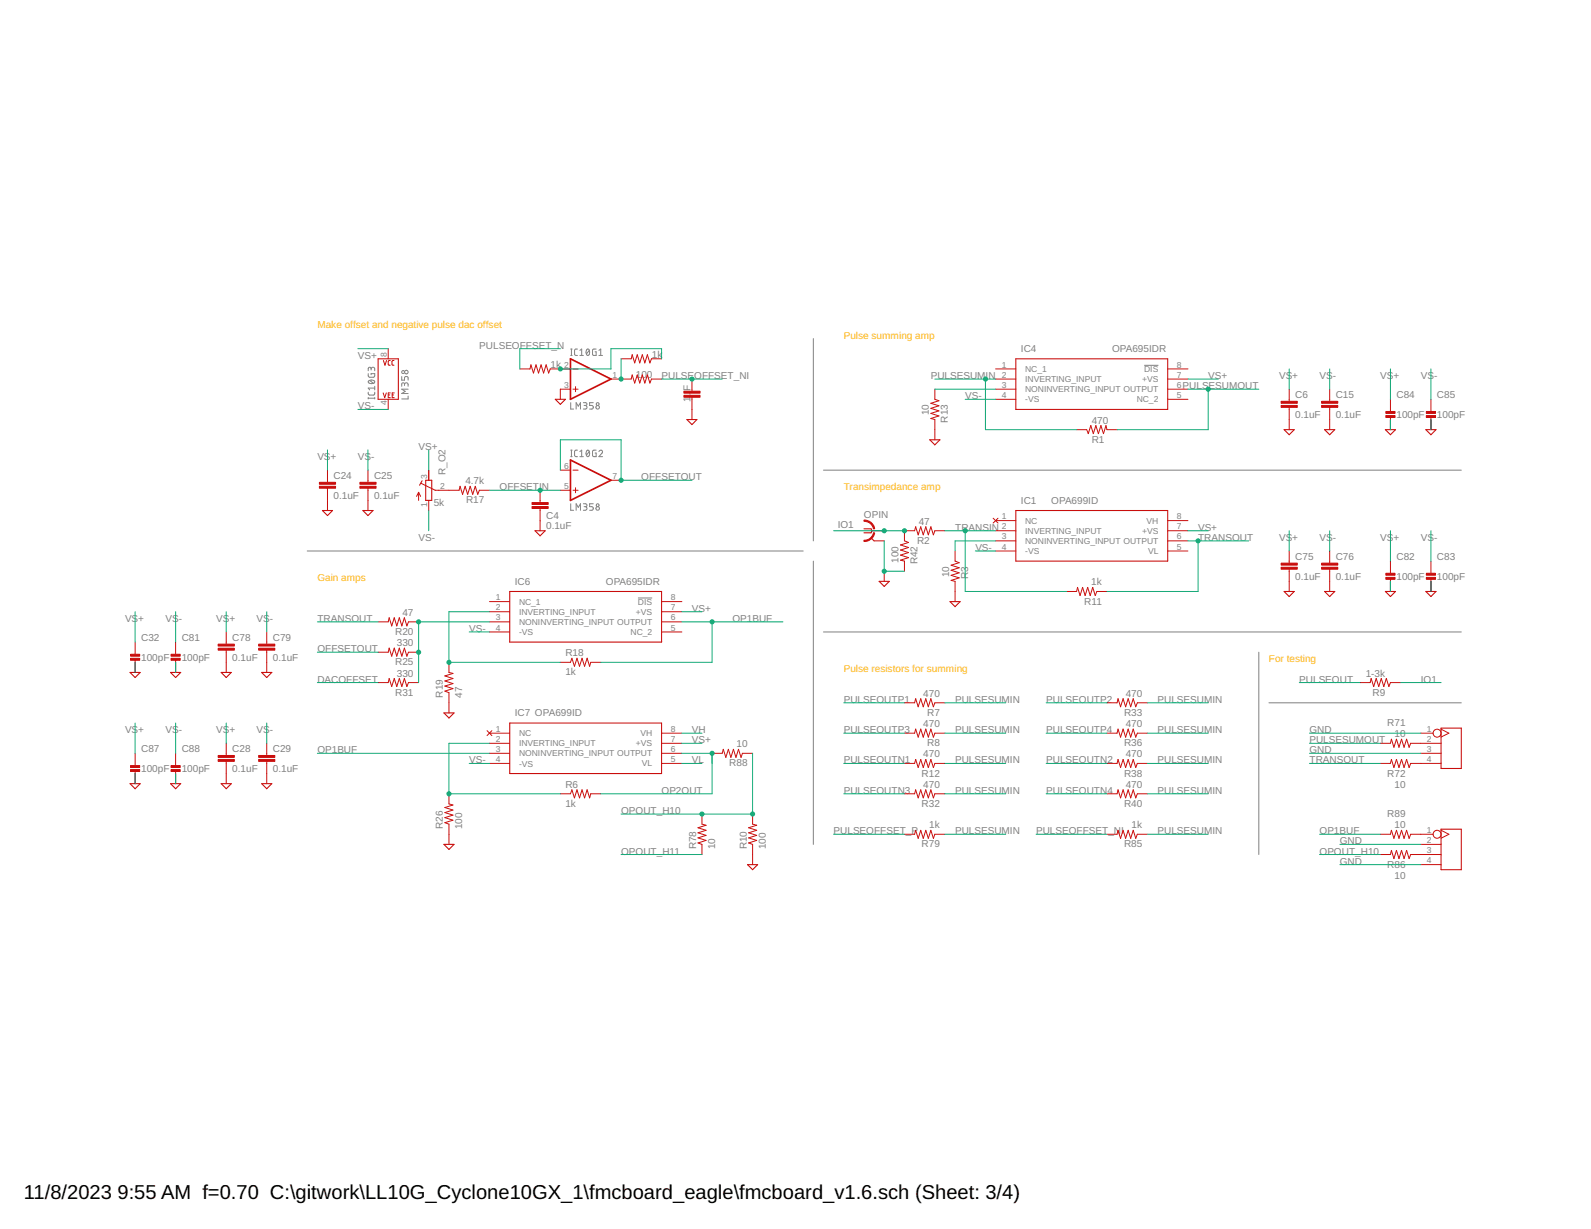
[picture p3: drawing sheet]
<svg xmlns="http://www.w3.org/2000/svg" width="279mm" height="216mm" viewBox="0 0 279 216" stroke-linecap="round" stroke-linejoin="round" font-family="sans-serif">
<g fill="none" stroke="#808080" stroke-width=".18">
<path d="M142.8 59.5v35.5M64.7 68.9v.4l.2 .1 .8-.1 .1-.4M64.7 65.6l.1 .6h.9l.1-.6h-.6v.2M64.7 70h1.1M64.7 69.8v.3M64.7 66.9a.62 .62 0 0 1 1.1 .3 .63 .63 0 0 1-1.1-.2zM64.9 66.8l.7 .5M65.2 64.8l.2-.3 .3 .1 .1 .5M65.2 65v-.4l-.3-.1-.2 .2v.4M65.8 67.9v.6M65.8 69.8v.3M65.8 68.2h-1.1l.2 .3"/>
<path d="M70.5 66.1v.7h.5v-.4a.32 .32 0 0 1 .4-.3 .32 .32 0 0 1 .3 .3v.4M71 67.5l.2-.2 .2-.1 .2 .2 .1 .5M71 67.7v-.3l-.3-.2-.1 .2-.1 .5M71.7 69.6v.5h-1.2M71.7 68.4h-1.2l.7 .3-.7 .4h1.2M100.2 62.4h.3M100.2 61.3h.3M100.2 70.7v1.2h.5M100.2 79.1h.3M100.4 61.3v1.1M100.4 79.1v1.1M101.2 71.9v-1.2l.4 .7 .3-.7v1.2"/>
<path d="M101.4 61.3h-.4l-.1 .3v.7l.5 .1M101.4 79.1h-.4l-.1 .2v.8l.2 .1h.3M101.8 62.4h.6M101.8 61.6l.4-.3v1.1M101.8 79.3l.4-.2v1.1M102.4 70.7l.5 .1 .2 .1-.2 .3h-.3M102.8 71.2l.3 .3-.1 .3-.6 .1M103.1 61.4l.1-.1a.65 .65 0 0 1 0 1.1 .7 .7 0 0 1-.1-1zM103.1 79.2l.1-.1a.67 .67 0 0 1 0 1.1 .7 .7 0 0 1-.1-1zM103.5 61.6l-.5 .6M103.5 79.3l-.5 .7M104.2 70.7h-.7v.5h.4a.32 .32 0 0 1 .3 .3 .32 .32 0 0 1-.3 .4h-.4"/>
<path d="M104.7 61.3l-.6 .1v1h.6v-.6h-.2M104.7 79.1l-.6 .1v.8l.1 .2h.5v-.6h-.2M105.2 79.3a.32 .32 0 0 1 .4-.2 .32 .32 0 0 1 .1 .5l-.5 .6h.6M105.2 62.4h.6M105.2 61.6l.3-.3v1.1M200.9 64.2h2.5M54 96.8h87.1M100.2 88.5v1.1h.5M100.2 80.2h.3M101.2 89.6v-1.1l.4 .6 .3-.6v1.1M101.8 80.2h.6M102.4 88.5h.5l.2 .2-.2 .3h-.3"/>
<path d="M102.8 89l.2 .1v.4l-.6 .1M104.2 88.5h-.7v.5h.4a.32 .32 0 0 1 .3 .3 .32 .32 0 0 1-.3 .3h-.4M142.8 98.6v49.7M144.6 82.6h112M112 105.1h2.5M144.6 111h112M221.1 114.6v35.5M222.8 123.5h33.8"/>
<circle cx="70.8" cy="65.4" r=".26"/>
<circle cx="71.4" cy="65.4" r=".31"/>
<circle cx="104.9" cy="71" r=".25"/>
<circle cx="104.9" cy="71.6" r=".31"/>
<circle cx="104.9" cy="89.3" r=".32"/>
<circle cx="104.9" cy="88.7" r=".25"/>
</g>
<g fill="none" stroke="#c90d0c" stroke-width=".19">
<path d="M66.4 63h3.6v7.1h-3.6zM97.5 70.1h1.8l-.9 .9zM120.6 73.7h1.8l-.9 .9zM163.3 77.3h1.8l-.9 .8zM178.4 63h26.7v8.9h-26.7zM225.5 75.5h1.8l-.9 .9zM232.6 75.5h1.8l-.9 .9zM243.3 75.5h1.8l-.9 .9zM250.4 75.5h1.8l-.9 .9zM56.6 89.7h1.8l-.9 .9zM63.7 89.7h1.8l-.9 .9zM74.1 84.5l-.4 .7"/>
<path d="M74.8 84.4h1v3.5h-1zM94 93.2h1.7l-.9 .9zM151.7 92.9h1.3l.1 .3-.1 .4h-1.3M153 94.5l.5 .5M178.4 89.7h26.7v8.9h-26.7zM22.8 118.1h1.8l-.9 .9zM30 118.1h1.7l-.9 .9zM38.8 118.1h1.8l-.9 .9zM46 118.1h1.7l-.9 .9zM89.5 103.9h26.7v8.9h-26.7zM154.4 102.1h1.8l-.9 .9zM166.8 105.7h1.8l-.9 .9z"/>
<path d="M225.5 103.9h1.8l-.9 .9zM232.6 103.9h1.8l-.9 .9zM243.3 103.9h1.8l-.9 .9zM250.4 103.9h1.8l-.9 .9zM22.8 137.7h1.8l-.9 .9zM30 137.7h1.7l-.9 .9zM38.8 137.7h1.8l-.9 .9zM46 137.7h1.7l-.9 .9zM78 125.2h1.7l-.9 .9zM89.5 127h26.7v8.9h-26.7zM253.1 127.9h3.5v7.1h-3.5zM78 148.3h1.7l-.9 .9z"/>
<path d="M131.3 151.9h1.8l-.9 .9zM253.1 145.7h3.5v7.1h-3.5z"/>
</g>
<g fill="none" stroke="#c90d0c" stroke-width=".18">
<path d="M67.3 69l.3 .8 .2-.8M67.3 63.3l.3 .9 .3-.9M68.2 61.3v1.7M68.2 70.1v1.8M68.2 69.4h.3M68.5 63.3l-.2 .1-.1 .1v.6l.3 .1M68.5 69h-.3v.8h.3M68.9 69.4h.2M69.2 63.3l-.3 .1-.1 .1 .1 .6 .3 .1M69.2 69h-.3v.8h.3M91.3 64.8h1.8l.1-.7 .5 1.4 .4-1.4 .5 1.4 .4-1.4 .5 1.4 .4-1.4 .5 1.4 .2-.7h3.6M100.2 68.4h-1.8v1.7"/>
<path d="M100.6 64.8h.9M100.6 68.4h.9M101.1 67.9v.9M107.3 66.6h3.5l.2-.7 .5 1.4 .4-1.4 .5 1.4 .4-1.4 .4 1.4 .5-1.4 .4 1.4 .3-.7h1.8M109.1 63h1.7l.2-.7 .5 1.5 .4-1.5 .5 1.5 .4-1.5 .4 1.5 .5-1.5 .4 1.5 .3-.8h1.8M121.5 66.6v2.1M121.5 69.8v3.9M164.2 68.4v1.7l.7 .3-1.4 .4 1.4 .5-1.4 .4 1.4 .5-1.4 .4 1.4 .5-1.4 .4 .7 .2v3.6M174.8 64.8h3.6M174.8 66.6h3.6M174.8 68.4h3.6M174.8 70.1h3.6"/>
<path d="M189.1 75.5h1.7l.3 .7 .5-1.4 .4 1.4 .4-1.4 .5 1.4 .4-1.4 .5 1.4 .4-1.4 .2 .7h1.8M205.1 64.8h3.5M205.1 66.6h3.5M205.1 68.4h3.5M205.1 70.1h3.5M226.4 68.4v2.1M226.4 71.6v3.9M233.5 68.4v2.1M233.5 71.6v3.9M244.2 70.1v2.2M244.2 73.2v2.3M251.3 70.1v2.2"/>
<path d="M251.3 73.2v2.3M57.5 82.6v2.1M57.5 85.8v3.9M64.6 82.6v2.1M64.6 85.8v3.9M73.5 86.5v1.4M73.5 86.5l-.3 .7M73.5 86.5l.4 .7M74 84.9l2.4 1.2h4.2l.2-.7 .4 1.4 .5-1.4 .4 1.4 .5-1.4 .4 1.4 .5-1.4 .4 1.4 .3-.7h1.8M75.3 82.6v1.8M75.3 87.9v1.8M94.8 86.1v2.2"/>
<path d="M94.8 89.3v3.9M98.4 86.1h1.8M98.4 82.6h1.8M100.6 86.1h.9M100.6 82.6h.9M101.1 85.7v.9M107.3 84.4h1.8M153.1 93.2h2.2M153.5 95h1.8M165.9 93.2h-1.7l-.3 .8-.4-1.5-.5 1.5-.4-1.5-.5 1.5-.4-1.5-.5 1.5-.4-1.5-.2 .7h-1.8v1.8l.8 .3-1.5 .4 1.5 .5-1.5 .4 1.5 .5-1.5 .4 1.5 .5-1.5 .4 .7 .2v1.8M167.7 96.8v1.8l.7 .2-1.4 .5 1.4 .4-1.4 .5 1.4 .4-1.4 .5 1.4 .4-1.4 .5 .7 .1v3.6M174.4 91l.9 .9"/>
<path d="M174.8 93.2h3.6M174.8 95h3.6M174.8 91.5h3.6M174.8 96.8h3.6M175.3 91l-.9 .9M205.1 93.2h3.5M205.1 95h3.5M205.1 91.5h3.5M205.1 96.8h3.5M226.4 96.8v2.1M226.4 100v3.9M233.5 96.8v2.1"/>
<path d="M233.5 100v3.9M244.2 98.6v2.1M251.3 98.6v2.1M23.7 112.8v2.1M23.7 115.8v2.3M30.8 112.8v2.1M30.8 115.8v2.3M39.7 111v2.2M39.7 114.2v3.9M46.8 111v2.2M46.8 114.2v3.9M66.4 109.2h1.8l.1-.7 .5 1.5 .4-1.5 .5 1.5 .4-1.5 .5 1.5 .4-1.5 .5 1.5 .2-.8h1.8"/>
<path d="M66.4 114.6h1.8l.1-.7 .5 1.4 .4-1.4 .5 1.4 .4-1.4 .5 1.4 .4-1.4 .5 1.4 .2-.7h1.8M66.4 119.9h1.8l.1-.7 .5 1.4 .4-1.4 .5 1.4 .4-1.4 .5 1.4 .4-1.4 .5 1.4 .2-.7h1.8M78.8 116.4v1.7l.7 .2-1.4 .4 1.4 .5-1.4 .4 1.4 .5-1.4 .4 1.4 .5-1.4 .4 .7 .3v3.5M86 109.2h3.5M86 105.7h3.5M86 107.5h3.5M86 111h3.5M98.4 116.4h1.8l.2-.8 .5 1.5 .4-1.5 .5 1.5 .4-1.5 .5 1.5 .4-1.5 .4 1.5 .2-.7h1.8M116.2 109.2h3.5M116.2 105.7h3.5M116.2 107.5h3.5M116.2 111h3.5"/>
<path d="M155.3 100.4v1.7M187.3 103.9h1.8l.1-.7 .5 1.4 .4-1.4 .5 1.4 .4-1.4 .5 1.4 .4-1.4 .4 1.4 .3-.7h1.8M238.8 119.9h1.8l.2-.7 .4 1.4 .5-1.4 .4 1.4 .5-1.4 .4 1.4 .5-1.4 .4 1.4 .3-.7h1.8M244.2 101.6v2.3M251.3 101.6v2.3M23.7 132.3v2.2M23.7 135.4v2.3M30.8 132.3v2.2M30.8 135.4v2.3M39.7 130.6v2.1M39.7 133.8v3.9M46.8 130.6v2.1"/>
<path d="M46.8 133.8v3.9M78.8 139.4v1.8l.7 .2-1.4 .5 1.4 .4-1.4 .4 1.4 .5-1.4 .4 1.4 .5-1.4 .4 .7 .3v3.5M85.5 128.4l.9 .8M86 128.8h3.5M86 130.6h3.5M86 132.3h3.5M86 134.1h3.5M86.4 128.4l-.9 .8M98.4 139.4h1.8l.2-.7 .5 1.5 .4-1.5 .5 1.5 .4-1.5 .5 1.5 .4-1.5 .4 1.5 .2-.8h1.8M116.2 128.8h3.5M116.2 130.6h3.5M116.2 132.3h3.5"/>
<path d="M116.2 134.1h3.5M125.1 132.3h1.7l.2-.7 .5 1.5 .4-1.5 .5 1.5 .4-1.5 .4 1.5 .5-1.5 .4 1.5 .3-.8h1.8M158.8 128.8h1.8l.2-.7 .4 1.4 .5-1.4 .4 1.4 .5-1.4 .4 1.4 .5-1.4 .4 1.4 .3-.7h1.7M158.8 134.1h1.8l.2-.7 .4 1.4 .5-1.4 .4 1.4 .5-1.4 .4 1.4 .5-1.4 .4 1.4 .3-.7h1.7M158.8 139.4h1.8l.2-.7 .4 1.5 .5-1.5 .4 1.5 .5-1.5 .4 1.5 .5-1.5 .4 1.5 .3-.8h1.7M158.8 123.5h1.8l.2-.8 .4 1.5 .5-1.5 .4 1.5 .5-1.5 .4 1.5 .5-1.5 .4 1.5 .3-.7h1.7M194.4 128.8h1.8l.1-.7 .5 1.4 .4-1.4 .5 1.4 .4-1.4 .5 1.4 .4-1.4 .5 1.4 .2-.7h1.8M194.4 134.1h1.8l.1-.7 .5 1.4 .4-1.4 .5 1.4 .4-1.4 .5 1.4 .4-1.4 .5 1.4 .2-.7h1.8M194.4 139.4h1.8l.1-.7 .5 1.5 .4-1.5 .5 1.5 .4-1.5 .5 1.5 .4-1.5 .5 1.5 .2-.8h1.8M194.4 123.5h1.8l.1-.8 .5 1.5 .4-1.5 .5 1.5 .4-1.5 .5 1.5 .4-1.5 .5 1.5 .2-.7h1.8M242.4 130.6h1.8l.1-.7 .5 1.4 .4-1.4 .5 1.4 .4-1.4 .5 1.4 .4-1.4 .5 1.4 .2-.7h5.4M242.4 134.1h1.8l.1-.7 .5 1.4 .4-1.4 .5 1.4 .4-1.4 .5 1.4 .4-1.4 .5 1.4 .2-.7h5.4"/>
<path d="M249.5 128.8h2.2M249.5 132.3h3.6M253.1 128.1l1.3 .7-1.3 .7M123.3 143v1.8l.7 .2-1.4 .4 1.4 .5-1.4 .4 1.4 .4-1.4 .5 1.4 .4-1.4 .5 .7 .2v1.8M132.2 143v1.8l.7 .2-1.4 .4 1.4 .5-1.4 .4 1.4 .4-1.4 .5 1.4 .4-1.4 .5 .7 .2v3.6M158.8 146.6h1.8l.2-.7 .4 1.4 .5-1.4 .4 1.4 .5-1.4 .4 1.4 .5-1.4 .4 1.4 .3-.7h1.7M194.4 146.6h1.8l.1-.7 .5 1.4 .4-1.4 .5 1.4 .4-1.4 .5 1.4 .4-1.4 .5 1.4 .2-.7h1.8M242.4 146.6h1.8l.1-.7 .5 1.4 .4-1.4 .5 1.4 .4-1.4 .5 1.4 .4-1.4 .5 1.4 .2-.7h4M242.4 150.1h1.8l.1-.7 .5 1.4 .4-1.4 .5 1.4 .4-1.4 .5 1.4 .4-1.4 .5 1.4 .2-.7h5.4M249.5 148.3h3.6M249.5 151.9h3.6M253.1 145.9l1.3 .7-1.3 .7"/>
<circle cx="252.4" cy="128.8" r=".7"/>
<circle cx="252.4" cy="146.6" r=".7"/>
</g>
<g fill="#c90d0c" stroke="#c90d0c" stroke-width=".18">
<path d="M151.7 91.4a1.83 1.83 0 0 1 1.9 1.5h-.2l-.3-.6a1.66 1.66 0 0 0-1.4-.7z" fill-rule="evenodd"/>
<path d="M151.7 94.9a1.62 1.62 0 0 0 1.7-1.3h.2a1.83 1.83 0 0 1-1.9 1.5z" fill-rule="evenodd"/>
</g>
<g fill="#c90d0c" stroke="#c90d0c" stroke-width=".18">
<path d="M93.4 89h2.9v.3h-2.9z"/>
<path d="M93.4 88.3h2.9v.3h-2.9z"/>
<path d="M225 71.2h2.8v.4h-2.8z"/>
<path d="M225 70.5h2.8v.3h-2.8z"/>
<path d="M232.1 71.2h2.8v.4h-2.8z"/>
<path d="M232.1 70.5h2.8v.3h-2.8z"/>
<path d="M225 99.7h2.8v.3h-2.8z"/>
<path d="M225 98.9h2.8v.4h-2.8z"/>
<path d="M232.1 99.7h2.8v.3h-2.8z"/>
<path d="M232.1 98.9h2.8v.4h-2.8z"/>
<path d="M38.3 113.9h2.8v.3h-2.8z"/>
<path d="M38.3 113.2h2.8v.3h-2.8z"/>
<path d="M45.4 113.9h2.9v.3h-2.9z"/>
<path d="M45.4 113.2h2.9v.3h-2.9z"/>
<path d="M38.3 133.4h2.8v.4h-2.8z"/>
<path d="M38.3 132.7h2.8v.4h-2.8z"/>
<path d="M45.4 133.4h2.9v.4h-2.9z"/>
<path d="M45.4 132.7h2.9v.4h-2.9z"/>
<path d="M22.9 114.9h1.6v.4h-1.6z"/>
<path d="M22.9 115.7h1.6v.3h-1.6z"/>
<path d="M30 114.9h1.6v.4h-1.6z"/>
<path d="M30 115.7h1.6v.3h-1.6z"/>
<path d="M243.4 100.7h1.6v.3h-1.6z"/>
<path d="M243.4 101.4h1.6v.4h-1.6z"/>
<path d="M250.5 100.7h1.6v.3h-1.6z"/>
<path d="M250.5 101.4h1.6v.4h-1.6z"/>
<path d="M243.4 72.3h1.6v.3h-1.6z"/>
<path d="M243.4 73h1.6v.3h-1.6z"/>
<path d="M250.5 72.3h1.6v.3h-1.6z"/>
<path d="M250.5 73h1.6v.3h-1.6z"/>
<path d="M120.1 68.7h2.8v.4h-2.8z"/>
<path d="M120.1 69.4h2.8v.4h-2.8z"/>
<path d="M22.9 134.5h1.6v.3h-1.6z"/>
<path d="M22.9 135.2h1.6v.3h-1.6z"/>
<path d="M30 134.5h1.6v.3h-1.6z"/>
<path d="M30 135.2h1.6v.3h-1.6z"/>
<path d="M56.1 85.4h2.8v.4h-2.8z"/>
<path d="M56.1 84.7h2.8v.4h-2.8z"/>
<path d="M63.2 85.4h2.8v.4h-2.8z"/>
<path d="M63.2 84.7h2.8v.4h-2.8z"/>
</g>
<path d="M100.2 63l7.1 3.6-7.1 3.5zM100.2 80.8l7.1 3.6-7.1 3.5z" fill="none" stroke="#c90d0c" stroke-width=".3"/>
<g fill="none" stroke="#0dab76" stroke-width=".18">
<path d="M57.5 79v3.6M62.8 61.3h5.4M62.8 71.9h5.4M64.6 79v3.6M75.3 79v3.6M98.4 61.3h-7.1v3.5M109.1 63v3.6M116.2 66.6h10.6M116.2 63v-1.7h-8.9v3.5h-8.9M164.2 66.6h10.6M164.2 68.4h10.6M169.5 70.1h5.3"/>
<path d="M173.1 66.6v8.9h16M208.6 66.6h5.4M208.6 68.4h12.5M212.2 68.4v7.1h-16M226.4 64.8v3.6M233.5 64.8v3.6M244.2 64.8v5.3M244.2 73.7v1.8M251.3 64.8v5.3M251.3 73.7v1.8M75.3 89.7v3.5M86 86.1h12.4"/>
<path d="M98.4 82.6v-5.3h10.7v7.1h12.4M146.4 93.2h12.4M155.3 95v5.4h3.5M165.9 93.2h8.9M169.5 93.2v10.7h17.8M171.3 96.8h3.5M174.8 95h-7.1v1.8M208.6 93.2h3.6M208.6 95h10.7M210.4 95v8.9h-16M226.4 93.2v3.6M233.5 93.2v3.6"/>
<path d="M244.2 93.2v5.4M251.3 93.2v5.4M23.7 107.5v5.3M23.7 116.4v1.7M30.8 107.5v5.3M30.8 116.4v1.7M39.7 107.5v3.5M46.8 107.5v3.5M55.7 119.9h10.7M55.7 109.2h10.7M55.7 114.6h10.7M82.4 111h3.6"/>
<path d="M86 109.2h-12.5v10.7M86 107.5h-7.2v8.9h19.6M119.7 109.2h17.8M119.7 107.5h3.6M125.1 109.2v7.2h-19.6M228.2 119.9h10.6M244.2 102.1v1.8M246 119.9h7.1M251.3 102.1v1.8M23.7 127v5.3M23.7 135.9v1.8M30.8 127v5.3"/>
<path d="M30.8 135.9v1.8M39.7 127v3.6M46.8 127v3.6M55.7 132.3h30.3M82.4 134.1h3.6M86 130.6h-7.2v8.8h19.6M119.7 128.8h3.6M119.7 132.3h5.4v7.1h-19.6M119.7 134.1h3.6M119.7 130.6h3.6M132.2 132.3v10.7h-23.1M148.2 128.8h10.6"/>
<path d="M148.2 134.1h10.6M148.2 139.4h10.6M148.2 123.5h10.6M165.9 128.8h10.7M165.9 134.1h10.7M165.9 139.4h10.7M165.9 123.5h10.7M183.7 128.8h10.7M183.7 134.1h10.7M183.7 139.4h10.7M183.7 123.5h10.7M201.5 128.8h10.7"/>
<path d="M201.5 134.1h10.7M201.5 139.4h10.7M201.5 123.5h10.7M230 128.8h19.5M230 132.3h19.5M230 134.1h12.4M230 130.6h12.4M109.1 150.1h14.2M146.4 146.6h12.4M165.9 146.6h10.7M181.9 146.6h12.5M201.5 146.6h10.7"/>
<path d="M231.7 150.1h10.7M231.7 146.6h10.7M235.3 151.9h14.2M235.3 148.3h14.2"/>
</g>
<g fill="#0dab76" stroke="#0dab76" stroke-width=".18">
<circle cx="155.3" cy="100.4" r=".36"/>
<circle cx="155.3" cy="93.2" r=".36"/>
<circle cx="158.8" cy="93.2" r=".36"/>
<circle cx="210.4" cy="95" r=".36"/>
<circle cx="109.1" cy="84.4" r=".36"/>
<circle cx="78.8" cy="116.4" r=".36"/>
<circle cx="73.5" cy="109.2" r=".36"/>
<circle cx="73.5" cy="114.6" r=".36"/>
<circle cx="132.2" cy="143" r=".36"/>
<circle cx="123.3" cy="143" r=".36"/>
<circle cx="78.8" cy="139.4" r=".36"/>
<circle cx="169.5" cy="93.2" r=".36"/>
<circle cx="94.8" cy="86.1" r=".36"/>
<circle cx="173.1" cy="66.6" r=".36"/>
<circle cx="212.2" cy="68.4" r=".36"/>
<circle cx="125.1" cy="109.2" r=".36"/>
<circle cx="121.5" cy="66.6" r=".36"/>
<circle cx="109.1" cy="66.6" r=".36"/>
<circle cx="98.4" cy="64.8" r=".36"/>
<circle cx="125.1" cy="132.3" r=".36"/>
</g>
<g font-size="3.5">
<text x="4.2" y="210.7">11/8/2023</text>
<text x="20.6" y="210.7">9:55 AM f=0.70 C:\gitwork\LL10G_Cyclone10GX_1\fmcboard_eagle\fmcboard_v1.6.sch (Sheet: 3/4)</text>
</g>
<g font-size="1.8" fill="#ffba08">
<text x="55.7" y="57.7">Make offset and negative pulse dac offset</text>
<text x="148.2" y="59.5">Pulse summing amp</text>
<text x="148.2" y="86.1">Transimpedance amp</text>
<text x="55.7" y="102.1">Gain amps</text>
<text x="148.2" y="118.1">Pulse resistors for summing</text>
<text x="222.8" y="116.3">For testing</text>
</g>
<g font-size="1.8" fill="#808080">
<text x="62.8" y="63">VS+</text>
<text x="84.2" y="61.3">PULSEOFFSET_N</text>
<text x="96.7" y="64.6">1k</text>
<text x="114.5" y="62.9">1k</text>
<text x="179.3" y="61.9">IC4</text>
<text x="195.3" y="61.9">OPA695IDR</text>
<text x="62.8" y="71.9">VS-</text>
<text x="111.7" y="66.4">100</text>
<text x="116.2" y="66.6">PULSEOFFSET_NI</text>
<text x="121.2" y="70.7" transform="rotate(-90 121.2 70.7)">1</text>
<text x="121.2" y="69.7" transform="rotate(-90 121.2 69.7)">u</text>
<text x="121.2" y="68.7" transform="rotate(-90 121.2 68.7)">F</text>
<text x="163.5" y="66.6">PULSESUMIN</text>
<text x="169.5" y="70.1">VS-</text>
<text x="207.7" y="68.4">PULSESUMOUT</text>
<text x="212.2" y="66.6">VS+</text>
<text x="224.6" y="66.6">VS+</text>
<text x="227.5" y="69.9">C6</text>
<text x="231.7" y="66.6">VS-</text>
<text x="234.6" y="69.9">C15</text>
<text x="242.4" y="66.6">VS+</text>
<text x="245.2" y="69.9">C84</text>
<text x="249.5" y="66.6">VS-</text>
<text x="252.3" y="69.9">C85</text>
<text x="163.1" y="73" transform="rotate(-90 163.1 73)">10</text>
<text x="166.5" y="74.2" transform="rotate(-90 166.5 74.2)">R13</text>
<text x="191.7" y="74.4">470</text>
<text x="191.7" y="77.8">R1</text>
<text x="227.5" y="73.4">0.1uF</text>
<text x="234.6" y="73.4">0.1uF</text>
<text x="245.2" y="73.4">100pF</text>
<text x="252.3" y="73.4">100pF</text>
<text x="55.7" y="80.8">VS+</text>
<text x="62.8" y="80.8">VS-</text>
<text x="73.5" y="79">VS+</text>
<text x="78.2" y="83.5" transform="rotate(-90 78.2 83.5)">R_O2</text>
<text x="58.6" y="87.6">0.1uF</text>
<text x="58.6" y="84.1">C24</text>
<text x="65.7" y="87.6">0.1uF</text>
<text x="65.7" y="84.1">C25</text>
<text x="76.2" y="88.8">5k</text>
<text x="81.7" y="85.1">4.7k</text>
<text x="81.8" y="88.4">R17</text>
<text x="87.7" y="86.1">OFFSETIN</text>
<text x="112.6" y="84.4">OFFSETOUT</text>
<text x="179.3" y="88.5">IC1</text>
<text x="184.6" y="88.5">OPA699ID</text>
<text x="73.5" y="95">VS-</text>
<text x="95.9" y="93">0.1uF</text>
<text x="95.9" y="91.2">C4</text>
<text x="147.1" y="92.7">IO1</text>
<text x="151.7" y="90.9">OPIN</text>
<text x="161" y="95.5">R2</text>
<text x="161.3" y="92.2">47</text>
<text x="167.7" y="93.2">TRANSIN</text>
<text x="210.4" y="95">TRANSOUT</text>
<text x="210.4" y="93.2">VS+</text>
<text x="224.6" y="95">VS+</text>
<text x="231.7" y="95">VS-</text>
<text x="242.4" y="95">VS+</text>
<text x="249.5" y="95">VS-</text>
<text x="157.8" y="98.8" transform="rotate(-90 157.8 98.8)">100</text>
<text x="161.1" y="99.1" transform="rotate(-90 161.1 99.1)">R42</text>
<text x="166.7" y="101.4" transform="rotate(-90 166.7 101.4)">10</text>
<text x="170" y="101.7" transform="rotate(-90 170 101.7)">R3</text>
<text x="171.3" y="96.8">VS-</text>
<text x="227.5" y="101.9">0.1uF</text>
<text x="227.5" y="98.3">C75</text>
<text x="234.6" y="101.9">0.1uF</text>
<text x="234.6" y="98.3">C76</text>
<text x="245.2" y="101.9">100pF</text>
<text x="245.2" y="98.3">C82</text>
<text x="252.3" y="101.9">100pF</text>
<text x="252.3" y="98.3">C83</text>
<text x="90.4" y="102.7">IC6</text>
<text x="106.4" y="102.7">OPA695IDR</text>
<text x="121.5" y="107.5">VS+</text>
<text x="190.4" y="106.2">R11</text>
<text x="191.6" y="102.8">1k</text>
<text x="22" y="109.2">VS+</text>
<text x="24.8" y="112.5">C32</text>
<text x="29.1" y="109.2">VS-</text>
<text x="31.9" y="112.5">C81</text>
<text x="38" y="109.2">VS+</text>
<text x="40.8" y="112.5">C78</text>
<text x="45.1" y="109.2">VS-</text>
<text x="47.9" y="112.5">C79</text>
<text x="55.7" y="109.2">TRANSOUT</text>
<text x="69.4" y="111.5">R20</text>
<text x="69.7" y="113.5">330</text>
<text x="70.7" y="108.2">47</text>
<text x="82.4" y="111">VS-</text>
<text x="128.6" y="109.2">OP1BUF</text>
<text x="24.8" y="116.1">100pF</text>
<text x="31.9" y="116.1">100pF</text>
<text x="40.8" y="116.1">0.1uF</text>
<text x="47.9" y="116.1">0.1uF</text>
<text x="55.7" y="114.6">OFFSETOUT</text>
<text x="55.7" y="119.9">DACOFFSET</text>
<text x="69.4" y="116.9">R25</text>
<text x="69.7" y="118.8">330</text>
<text x="99.3" y="118.7">1k</text>
<text x="99.3" y="115.3">R18</text>
<text x="228.2" y="119.9">PULSEOUT</text>
<text x="239.8" y="118.8">1-3k</text>
<text x="249.5" y="119.9">IO1</text>
<text x="69.4" y="122.2">R31</text>
<text x="77.8" y="122.6" transform="rotate(-90 77.8 122.6)">R19</text>
<text x="81.2" y="122.6" transform="rotate(-90 81.2 122.6)">47</text>
<text x="90.4" y="125.8">IC7 OPA699ID</text>
<text x="148.2" y="123.5">PULSEOUTP1</text>
<text x="162.1" y="122.4">470</text>
<text x="162.8" y="125.8">R7</text>
<text x="167.7" y="123.5">PULSESUMIN</text>
<text x="183.7" y="123.5">PULSEOUTP2</text>
<text x="197.4" y="125.8">R33</text>
<text x="197.7" y="122.4">470</text>
<text x="203.3" y="123.5">PULSESUMIN</text>
<text x="241" y="122.2">R9</text>
<text x="22" y="128.8">VS+</text>
<text x="29.1" y="128.8">VS-</text>
<text x="38" y="128.8">VS+</text>
<text x="45.1" y="128.8">VS-</text>
<text x="121.5" y="130.6">VS+</text>
<text x="121.5" y="128.8">VH</text>
<text x="129.3" y="131.3">10</text>
<text x="148.2" y="128.8">PULSEOUTP3</text>
<text x="162.1" y="127.7">470</text>
<text x="162.8" y="131.1">R8</text>
<text x="167.7" y="128.8">PULSESUMIN</text>
<text x="183.7" y="128.8">PULSEOUTP4</text>
<text x="197.4" y="131.1">R36</text>
<text x="197.7" y="127.7">470</text>
<text x="203.3" y="128.8">PULSESUMIN</text>
<text x="229.9" y="128.8">GND</text>
<text x="229.9" y="130.6">PULSESUMOUT</text>
<text x="243.6" y="127.5">R71</text>
<text x="244.9" y="129.5">10</text>
<text x="24.8" y="135.6">100pF</text>
<text x="24.8" y="132.1">C87</text>
<text x="31.9" y="135.6">100pF</text>
<text x="31.9" y="132.1">C88</text>
<text x="40.8" y="135.6">0.1uF</text>
<text x="40.8" y="132.1">C28</text>
<text x="47.9" y="135.6">0.1uF</text>
<text x="47.9" y="132.1">C29</text>
<text x="55.7" y="132.3">OP1BUF</text>
<text x="82.4" y="134.1">VS-</text>
<text x="121.5" y="134.1">VL</text>
<text x="128.1" y="134.6">R88</text>
<text x="148.2" y="134.1">PULSEOUTN1</text>
<text x="161.8" y="136.4">R12</text>
<text x="162.1" y="133.1">470</text>
<text x="167.7" y="134.1">PULSESUMIN</text>
<text x="183.7" y="134.1">PULSEOUTN2</text>
<text x="197.4" y="136.4">R38</text>
<text x="197.7" y="133.1">470</text>
<text x="203.3" y="134.1">PULSESUMIN</text>
<text x="229.9" y="132.3">GND</text>
<text x="229.9" y="134.1">TRANSOUT</text>
<text x="243.6" y="136.4">R72</text>
<text x="99.3" y="141.8">1k</text>
<text x="99.3" y="138.4">R6</text>
<text x="109.1" y="143">OPOUT_H10</text>
<text x="116.2" y="139.5">OP2OUT</text>
<text x="148.2" y="139.5">PULSEOUTN3</text>
<text x="161.8" y="141.7">R32</text>
<text x="162.1" y="138.4">470</text>
<text x="167.7" y="139.5">PULSESUMIN</text>
<text x="183.7" y="139.5">PULSEOUTN4</text>
<text x="197.4" y="141.7">R40</text>
<text x="197.7" y="138.4">470</text>
<text x="203.3" y="139.5">PULSESUMIN</text>
<text x="243.6" y="143.5">R89</text>
<text x="244.9" y="138.4">10</text>
<text x="77.8" y="145.7" transform="rotate(-90 77.8 145.7)">R26</text>
<text x="81.2" y="145.7" transform="rotate(-90 81.2 145.7)">100</text>
<text x="122.2" y="149.2" transform="rotate(-90 122.2 149.2)">R78</text>
<text x="125.6" y="149.2" transform="rotate(-90 125.6 149.2)">10</text>
<text x="131.1" y="149.2" transform="rotate(-90 131.1 149.2)">R10</text>
<text x="134.5" y="149.2" transform="rotate(-90 134.5 149.2)">100</text>
<text x="146.4" y="146.6">PULSEOFFSET_P</text>
<text x="161.8" y="148.9">R79</text>
<text x="163.2" y="145.5">1k</text>
<text x="167.7" y="146.6">PULSESUMIN</text>
<text x="182" y="146.6">PULSEOFFSET_NI</text>
<text x="197.4" y="148.9">R85</text>
<text x="198.7" y="145.5">1k</text>
<text x="203.3" y="146.6">PULSESUMIN</text>
<text x="231.7" y="146.6">OP1BUF</text>
<text x="235.3" y="148.3">GND</text>
<text x="244.9" y="145.5">10</text>
<text x="109.1" y="150.1">OPOUT_H11</text>
<text x="231.7" y="150.1">OPOUT_H10</text>
<text x="235.3" y="151.9">GND</text>
<text x="243.6" y="152.4">R86</text>
<text x="244.9" y="154.4">10</text>
</g>
<g font-size="1.5" fill="#808080">
<text x="67.9" y="62.8" transform="rotate(-90 67.9 62.8)">8</text>
<text x="99.1" y="64.6">2</text>
<text x="175.9" y="64.6">1</text>
<text x="180" y="65.3">NC_1</text>
<text x="200.9" y="65.3">DIS</text>
<text x="206.7" y="64.6">8</text>
<text x="67.9" y="71.2" transform="rotate(-90 67.9 71.2)">4</text>
<text x="99.1" y="68.1">3</text>
<text x="107.5" y="66.3">1</text>
<text x="175.9" y="66.3">2</text>
<text x="175.9" y="68.1">3</text>
<text x="175.9" y="69.9">4</text>
<text x="180" y="67.1">INVERTING_INPUT</text>
<text x="180" y="68.9">NONINVERTING_INPUT OUTPUT</text>
<text x="180" y="70.7">-VS</text>
<text x="199.6" y="70.7">NC_2</text>
<text x="200.6" y="67.1">+VS</text>
<text x="206.7" y="66.3">7</text>
<text x="206.7" y="68.1">6</text>
<text x="206.7" y="69.9">5</text>
<text x="99.1" y="82.3">6</text>
<text x="75" y="89" transform="rotate(-90 75 89)">1</text>
<text x="75" y="84.1" transform="rotate(-90 75 84.1)">3</text>
<text x="77.3" y="85.9">2</text>
<text x="99.1" y="85.9">5</text>
<text x="107.5" y="84.1">7</text>
<text x="175.9" y="91.2">1</text>
<text x="175.9" y="93">2</text>
<text x="175.9" y="94.8">3</text>
<text x="180" y="92">NC</text>
<text x="180" y="93.8">INVERTING_INPUT</text>
<text x="180" y="95.6">NONINVERTING_INPUT OUTPUT</text>
<text x="200.6" y="93.8">+VS</text>
<text x="201.4" y="92">VH</text>
<text x="206.7" y="91.2">8</text>
<text x="206.7" y="93">7</text>
<text x="206.7" y="94.8">6</text>
<text x="175.9" y="96.6">4</text>
<text x="180" y="97.3">-VS</text>
<text x="201.6" y="97.3">VL</text>
<text x="206.7" y="96.6">5</text>
<text x="87" y="105.4">1</text>
<text x="87" y="107.2">2</text>
<text x="91.1" y="106.2">NC_1</text>
<text x="91.1" y="108">INVERTING_INPUT</text>
<text x="111.7" y="108">+VS</text>
<text x="112" y="106.2">DIS</text>
<text x="117.8" y="105.4">8</text>
<text x="117.8" y="107.2">7</text>
<text x="87" y="109">3</text>
<text x="87" y="110.8">4</text>
<text x="91.1" y="109.8">NONINVERTING_INPUT OUTPUT</text>
<text x="91.1" y="111.6">-VS</text>
<text x="110.7" y="111.5">NC_2</text>
<text x="117.8" y="109">6</text>
<text x="117.8" y="110.8">5</text>
<text x="87" y="128.5">1</text>
<text x="87" y="130.3">2</text>
<text x="91.1" y="129.3">NC</text>
<text x="91.1" y="131.1">INVERTING_INPUT</text>
<text x="111.7" y="131.1">+VS</text>
<text x="112.5" y="129.3">VH</text>
<text x="117.8" y="128.5">8</text>
<text x="117.8" y="130.3">7</text>
<text x="250.6" y="128.5">1</text>
<text x="250.6" y="130.3">2</text>
<text x="87" y="132.1">3</text>
<text x="87" y="133.9">4</text>
<text x="91.1" y="132.9">NONINVERTING_INPUT OUTPUT</text>
<text x="91.1" y="134.7">-VS</text>
<text x="112.7" y="134.6">VL</text>
<text x="117.8" y="132.1">6</text>
<text x="117.8" y="133.9">5</text>
<text x="250.6" y="132.1">3</text>
<text x="250.6" y="133.9">4</text>
<text x="250.6" y="146.3">1</text>
<text x="250.6" y="148.1">2</text>
<text x="250.6" y="149.9">3</text>
<text x="250.6" y="151.6">4</text>
</g>
</svg>
